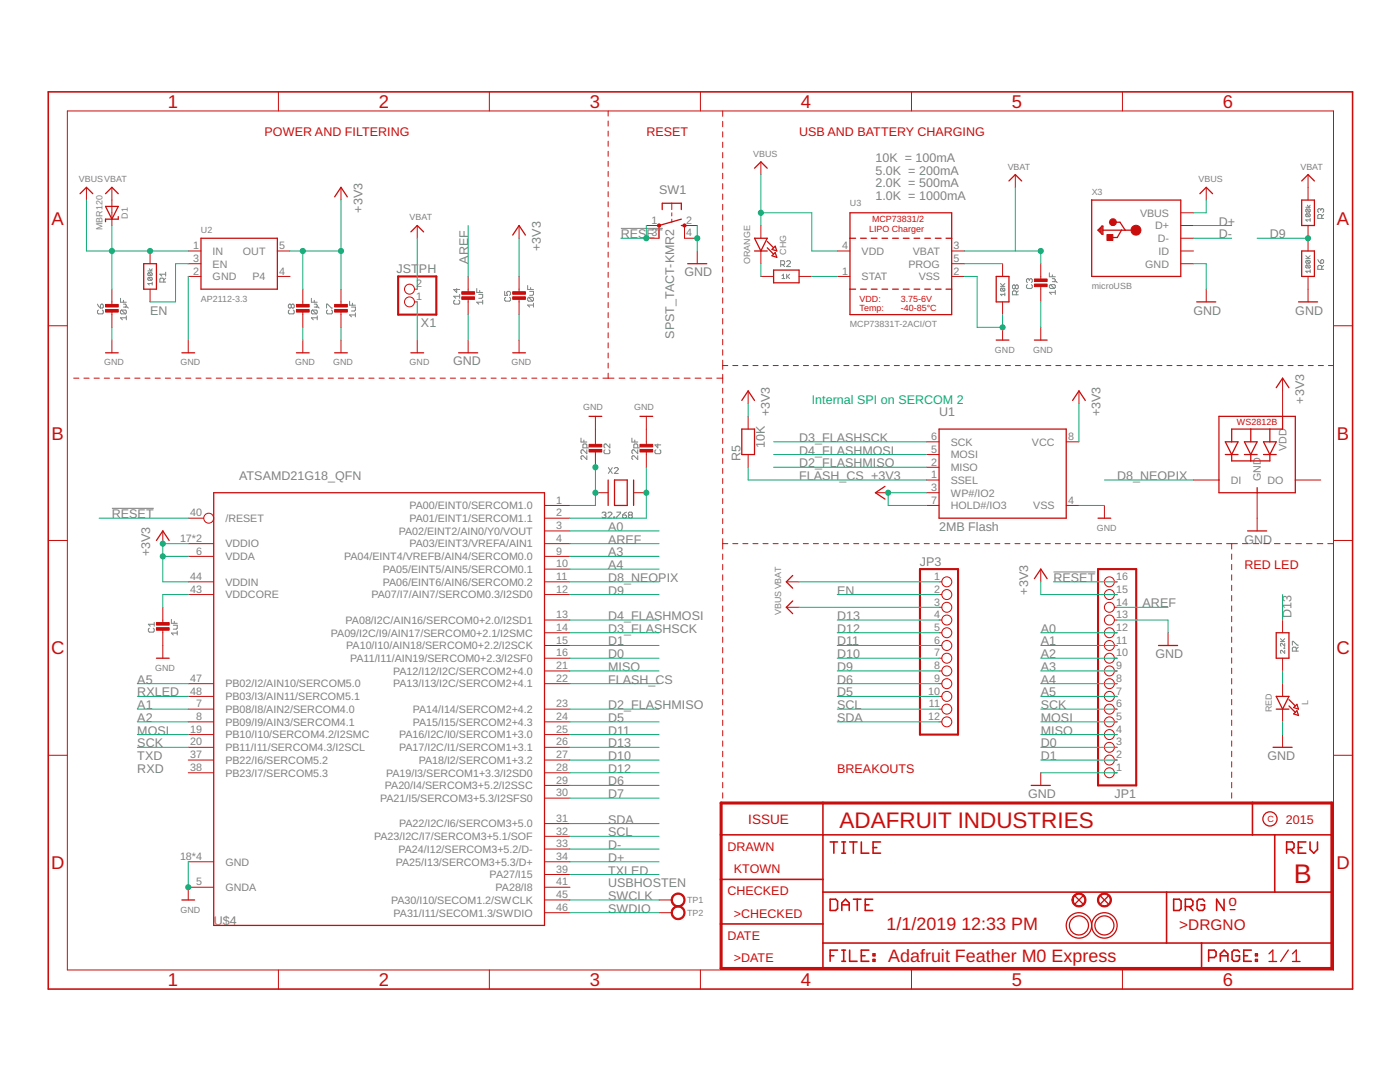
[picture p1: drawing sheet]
<svg xmlns="http://www.w3.org/2000/svg" width="279mm" height="216mm" viewBox="0 0 279 216" stroke-linecap="round" stroke-linejoin="round" font-family="sans-serif">
<g fill="none" stroke="#808080" stroke-width=".2">
<path d="M24 59.5v.8h1.2M24.6 59.9v.4M29.5 54.1h.9M29.7 54.4h.5l.2 .2-.2 .4M29.7 55.4h.5l.2 .1-.2 .4M29.7 55.4l-.2 .4 .2 .1h.5M29.7 54.4l-.2 .5 .7 .1M29.7 55.4l.5 .5M29.7 54.4l.5 .6M29.8 53.6l.3 .5 .3-.5M30.4 56.6h-.9l.3 .3M30.4 56.3v.6"/>
<path d="M32.7 56.3v-.6l-.2-.2h-.4l-.2 .2v.6h1.2M33.1 55.5l-.4 .4M33.1 54.7h-1.2l.4 .4M33.1 54.3v.8M62.1 59.5v.8h1.2M62.7 59.9v.4M90.8 59.9l-.2 .2v.4l.2 .2h.7l.2-.2v-.4l-.2-.2M91.1 57.6v.8l-.5-.6h1.1M91.7 58.7v.8M91.7 59.1h-1.1l.4 .4M95.1 57.6v.8h1.2M95.5 58.7h.8v.6l-.2 .2h-.6"/>
<path d="M95.7 58v.4M96.3 59.9v.8M100.7 58.1v.8h.6l-.2-.4 .2-.4h.4l.2 .3v.3l-.2 .2M100.9 59.3l-.2 .2v.4l.2 .2h.8l.2-.2v-.4l-.2-.2M105.3 57v.8h1.2M105.5 59.3h.8l.2 .2v.4l-.2 .2M105.5 59.3l-.2 .2v.4l.2 .2h.8M105.5 59.3l.8 .8M105.7 58.1h.8v.6l-.2 .2h-.6M105.9 57.4v.4M123.9 45.6h8.4M155.8 52.8h.6l.2-.2v-.4l-.2-.2h-.6v1.2"/>
<path d="M156.1 55l.3-.3v.9M156.1 55.6h.5M156.2 52.8l.4 .4M157 52.2l.2-.2h.4l.2 .2v.2l-.8 .8h.8M157 54.7v.9M157.1 55.2l.5 .4M157.6 54.7l-.6 .6M199.7 57.1h.8M199.7 56.6l.5 .5M199.8 57.5h.6l.1 .2-.1 .4M199.8 57.5l-.1 .2 .1 .4h.6M199.8 57.5l.6 .6"/>
<path d="M200.5 58.7h-.8l.3 .3M200.5 58.4v.6M200.5 56.6l-.4 .4M202.6 57.1l-.2-.2-.3 .2v.3l.1 .2 .4-.2M202.6 57.1l.2-.2 .4 .2v.3l-.2 .2-.4-.2M202.6 57.1v.3M202.8 58.8v-.6l-.2-.2h-.4l-.1 .2v.6h1.1M203.2 58l-.4 .4M205 56.8l-.1 .2v.4l.1 .2h.8l.2-.2v-.4l-.2-.2M205.4 55.8l-.2-.2-.3 .2v.4l.1 .2M205.4 55.8l.2-.2 .4 .2v.4l-.2 .2M205.4 55.8v.2"/>
<path d="M209.4 54.4v.8h1.2M209.6 56.8h.8l.2 .2v.4l-.2 .2M209.6 56.8l-.2 .2v.4l.2 .2h.8M209.6 56.8l.8 .8M210 55.6h.4l.2 .2-.2 .4M210 56.2h.8l.2 .2M210 54.8v.4M210.6 58.3h-1.2l.4 .4M210.6 58v.7M260.6 41.4h.9M260.6 51.6h.9M260.6 51l.6 .6"/>
<path d="M260.8 41.7h.5l.2 .2-.2 .4M260.8 42.7l.7 .1-.2 .4M260.8 52h.5l.2 .1-.2 .4M260.8 52.9h.5l.2 .1-.2 .5M260.8 42.7l-.2 .1 .2 .4h.5M260.8 41.7l-.2 .5 .2 .1h.5M260.8 52l-.2 .1 .2 .4h.5M260.8 52.9l-.2 .4 .7 .2M260.8 42.7l.5 .5M260.8 41.7l.5 .6M260.8 52.9l.5 .6M260.8 52l.5 .5"/>
<path d="M260.9 40.9l.3 .5 .3-.5M261.5 43.9h-.9l.3 .3M261.5 43.6v.6M261.5 53.8v.6M261.5 54.1h-.9l.3 .3M261.5 51l-.5 .5M263 51.8l.6 .8M263.6 52l.4-.2 .2 .2v.4l-.2 .2h-.4zM263.6 41.8l-.2-.2-.4 .2v.4l.2 .2M263.6 41.8l.2-.2 .4 .2v.4l-.2 .2M263.6 41.8v.2M263.8 43.6v-.6l-.2-.2h-.4l-.2 .2v.6h1.2"/>
<path d="M263.8 53.7v-.6l-.2-.1h-.4l-.2 .1v.6h1.2M264.2 42.8l-.4 .4M264.2 53l-.4 .3M19.5 60.7l.5 .8M19.6 61.9l-.1 .2v.3l.1 .2h.8l.2-.2v-.3l-.2-.2M20.2 60.7l.4 .2v.4l-.2 .2h-.4v-.6zM24.2 61.9h.8l.2 .2v.3l-.2 .2M24.2 61.9l-.2 .2v.3l.2 .2h.8M24.2 61.9l.8 .7M24.6 60.7h.4l.2 .2-.2 .4M24.6 61.3h.8l.2 .2M25.2 63.4h-1.2l.4 .4"/>
<path d="M25.2 63v.8M57.7 61.9l-.1 .2v.3l.1 .2h.8l.2-.2v-.3l-.2-.2M58.1 60.9l-.2-.2-.3 .2v.4l.1 .2 .4-.2M58.1 60.9l.2-.2 .4 .2v.4l-.2 .2-.4-.2M58.1 60.9v.4M62.3 61.9l-.2 .2v.3l.2 .2h.8M62.3 61.9h.8l.2 .2v.3l-.2 .2M62.3 61.9l.8 .7M62.7 61.3h.8l.2 .2M62.7 60.7h.4l.2 .2-.2 .4M63.3 63.4h-1.2l.4 .4M63.3 63v.8"/>
<path d="M65.2 61.5v-.8h.2l.7 .8h.2M65.4 61.9l-.2 .2v.3l.2 .2h.7l.2-.2v-.3l-.2-.2M69.8 60.1v.8h1.1M70.1 61.3h.8v.6l-.2 .2h-.6M70.3 60.5v.4M70.9 62.8h-1.1l.3 .4M70.9 62.4v.8M96.3 60.3h-1.2l.4 .4M106.5 60.9h-1.2l.4 .4M106.5 60.5v.8M116 87.4v.8h1.1M116.5 87.8v.4"/>
<path d="M117.1 89.4v-.6l-.2-.2h-.4l-.2 .2v.6h1.2M117.1 89.7v.8l-.8-.8-.3 .3v.3l.1 .2M117.1 90.9v.8l-.8-.8-.3 .2v.4l.1 .2M120.7 89.7l-.2 .3v.3l.2 .2h.8l.2-.2v-.3l-.2-.3M121.4 93.3l.8 1.2M121.7 88.6v.8l-.8-.8-.4 .2v.4l.2 .2M122.2 93.3l-.8 1.2M122.6 93.5l.2-.2h.4l.2 .2v.2l-.8 .8h.8M126.1 87.4v.8h1.2M126.7 87.8v.4M127.3 90.9v.8l-.8-.8-.4 .2v.4l.2 .2M127.3 89.7v.8l-.8-.8-.4 .3v.3l.2 .2"/>
<path d="M127.3 89.4v-.6l-.2-.2h-.4l-.2 .2v.6h1.2M130.9 89.7l-.2 .3v.3l.2 .2h.8l.2-.2v-.3l-.2-.3M131.3 88.6v.8l-.6-.6h1.2M22.3 101.4h8.4M120.1 102.4l.3-.2h.3l.2 .2-.2 .4M120.5 102.8h.2M120.7 102.8l.2 .2-.2 .4h-.3l-.3-.2M121.3 102.4l.2-.2h.4l.2 .2v.2l-.8 .8h.8M122.5 103.2h.2v.2h-.2zM123.1 102.2h.7v.2l-.7 .8v.2M124.2 102.8h.6l.2 .4-.2 .2h-.4l-.2-.2zM125 102.2l-.8 .6"/>
<path d="M125.6 102.8l-.2-.2 .2-.4h.4l.2 .2-.2 .4M125.6 102.8h.4M125.6 102.8l-.2 .2 .2 .4h.4l.2-.2-.2-.4M210.2 114.1h8.4M29.8 125.3l-.2 .2v.4l.2 .2h.8l.2-.2v-.4l-.2-.2M30.8 124.2v.7M30.8 124.6h-1.2l.4 .3M34.2 123.6v.8h1.2M34.6 124.8h.8v.5l-.2 .2h-.6M34.8 124v.4M35.4 126.3h-1.2l.4 .4M35.4 125.9v.8"/>
<path d="M255.5 128h.9M255.5 127.4l.6 .6M256.3 129.3l.1 .1zM256.4 128.4v.5l-.6-.5-.3 .1 .2 .4M256.4 129.8v.6l-.6-.6-.3 .1 .2 .5M256.4 127.4l-.4 .5M257.9 128.7v-.7h.2l.8 .7h.2M258.7 129.9v-.6l-.2-.2h-.4l-.2 .2v.6h1.2M259.1 129.1l-.4 .4"/>
</g>
<g fill="none" stroke="#c90d0c" stroke-width=".2">
<path d="M55.6 18.3v3.8M97.7 18.3v3.8M139.8 18.3v3.8M181.9 18.3v3.8M224 18.3v3.8M13.4 22.1h252.7v171.4h-252.7zM17.3 37.4v2.5M22.3 37.4v7.6M68.1 37.4v2.5M121.4 22.1v1.1M121.4 24.2v1M121.4 26.2v1"/>
<path d="M121.4 28.2v1M121.4 30.2v1M121.4 32.2v1M121.4 34.2v1M121.4 36.2v1M121.4 38.2v1M144.2 22.1v1.1M144.2 24.2v1.1M144.2 26.3v1M144.2 28.4v1M144.2 30.4v1.1M144.2 32.5v1.1"/>
<path d="M144.2 34.6v1M144.2 36.6v1.1M144.2 38.7v1.1M151.8 32.3v2.5M202.6 34.8v2.6M240.7 37.4v2.5M261 34.8v5.1M22.3 57.7v3.3M30 50.1v2.5M30 57.7v2.5M37.6 52.6h2.5M37.6 50.1h2.5"/>
<path d="M37.6 55.2h2.5M55.4 50.1h2.5M55.4 55.2h2.5M60.4 57.7v3.3M68.1 57.7v3.3M82.7 57.7h.6M83.3 45v2.5M93.4 55.2v3.3M93.4 59.5v3.3M103.6 45v2.5M103.6 55.2v3.3M103.6 59.5v3.3"/>
<path d="M121.4 40.3v1M121.4 42.3v1M121.4 44.3v1M121.4 46.3v1M121.4 48.3v1M121.4 50.3v1M121.4 52.3v1M121.4 54.3v1.1M121.4 56.3v1.1M121.4 58.4v1M129 45h2.5v2.5h-2.5M134.1 40.6v1.2"/>
<path d="M134.1 42.5v.6M134.1 43.7v.7M139.1 50.1v2.5M139.1 45h-2.5v2.5h2.5M144.2 40.8v1.1M144.2 42.9v1M144.2 44.9v1.1M144.2 47v1.1M144.2 49.1v1M144.2 51.1v1.1M144.2 53.2v1.1M144.2 55.3v1.1"/>
<path d="M144.2 57.4v1M144.2 59.4v1.1M151.8 55.2h2.6M151.8 45v2.5M151.8 50.1v2.5M159.5 55.2h2.5M167.1 50.1h2.5M167.1 55.2h2.5M189.9 52.6h2.6M189.9 50.1h2.6M189.9 55.2h2.6M200.1 52.6v2.6"/>
<path d="M207.7 52.6v3.3M207.7 56.9v3.3M235.6 45h2.6M235.6 47.5h2.6M235.6 42.5h2.6M235.6 52.6h2.6M235.6 50.1h2.6M240.7 57.7v2.5M261 45v5.1M261 55.2v5M9.6 65h3.8M14.7 75.5h1"/>
<path d="M16.7 75.5h1.1M18.8 75.5h1M20.8 75.5h1M22.3 62v3.3M22.3 67.9v2.5M22.8 75.5h1.1M24.9 75.5h1M26.9 75.5h1M28.9 75.5h1.1M31 75.5h1M33 75.5h1M35 75.5h1"/>
<path d="M37.1 75.5h1M37.6 67.9v2.5M39.1 75.5h1M41.1 75.5h1M43.2 75.5h1M45.2 75.5h1M47.2 75.5h1M49.2 75.5h1.1M51.3 75.5h1M53.3 75.5h1M55.3 75.5h1.1M57.4 75.5h1"/>
<path d="M59.4 75.5h1M60.4 62v3.3M60.4 67.9v2.5M61.4 75.5h1.1M63.5 75.5h1M65.5 75.5h1M67.5 75.5h1.1M68.1 62v3.3M68.1 67.9v2.5M69.6 75.5h1M71.6 75.5h1M73.6 75.5h1.1"/>
<path d="M75.6 75.5h1.1M77.7 75.5h1M79.7 75.5h1.1M81.7 75.5h1.1M82.7 60.2h.6M83.3 67.9v2.5M83.8 75.5h1M85.8 75.5h1M87.8 75.5h1.1M89.9 75.5h1M91.9 75.5h1M93.4 67.9v2.5"/>
<path d="M93.9 75.5h1.1M96 75.5h1M98 75.5h1M100 75.5h1M102.1 75.5h1M103.6 67.9v2.5M104.1 75.5h1M106.1 75.5h1M108.2 75.5h1M110.2 75.5h1M112.2 75.5h1M114.2 75.5h1.1"/>
<path d="M116.3 75.5h1M118.3 75.5h1M120.3 75.5h2.2M121.4 60.4v1M121.4 62.4v1M121.4 64.4v1M121.4 66.4v1M121.4 68.4v1M121.4 70.4v1M121.4 72.5v.9M121.4 74.5v1M123.5 75.5h1.2"/>
<path d="M125.7 75.5h1.2M127.9 75.5h1.2M130 75.5h1.2M132.2 75.5h1.2M134.4 75.5h1.2M136.5 75.5h1.2M138.7 75.5h1.2M140.9 75.5h1.1M143.1 75.5h1.1M144.2 61.5v1.1M144.2 63.6v1M144.2 65.6v1.1"/>
<path d="M144.2 67.7v1.1M144.2 69.8v1.1M144.2 71.9v1.8M144.2 74.7v1.8M144.2 77.5v1M144.2 79.5v1M144.2 72.9h1M146.2 72.9h1.1M148.3 72.9h1M149.3 78v2.5M150.3 72.9h1M152.3 72.9h1"/>
<path d="M154.3 72.9h1M156.3 72.9h1M158.3 72.9h1M160.3 72.9h1.1M162.4 72.9h1M164.4 72.9h1M166.4 72.9h1M168.4 72.9h1M170.4 72.9h1M172.4 72.9h1M174.5 72.9h1M176.5 72.9h1"/>
<path d="M178.5 72.9h1M180.5 72.9h1M182.5 72.9h1M184.5 72.9h1M186.5 72.9h1.1M188.6 72.9h1M190.6 72.9h1M192.6 72.9h1M194.6 72.9h1M196.6 72.9h1M198.6 72.9h1M200.1 60.2v2.6"/>
<path d="M200.1 65.3v2.6M200.6 72.9h1.1M202.6 72.9h1.1M204.7 72.9h1M206.7 72.9h1M207.7 65.3v2.6M208.7 72.9h1M210.7 72.9h1M212.7 72.9h1M214.7 72.9h1.1M215.3 78v2.5M216.8 72.9h1"/>
<path d="M218.8 72.9h1M220.8 72.9h1M222.8 72.9h1M224.8 72.9h1M226.8 72.9h1M228.9 72.9h1M230.9 72.9h1M232.9 72.9h1M234.9 72.9h1M236.9 72.9h1M238.9 72.9h1M240.9 72.9h1.1"/>
<path d="M243 72.9h1M245 72.9h1M247 72.9h1M249 72.9h1M251 72.9h1M253 72.9h1M255 72.9h1.1M256 75.5v7.6M257 72.9h1.1M259.1 72.9h1M261.1 72.9h1M263.1 72.9h1"/>
<path d="M265.1 72.9h1M266.1 65h3.8M118.8 83.1v5.8M118.8 89.9v3.3M118.8 98.3h2.6M126.4 98.3h2.6M129 83.1v5.8M129 89.9v3.3M144.2 81.5v1M144.2 83.5v1M144.2 85.5v1M144.2 87.5v1"/>
<path d="M144.2 89.5v1M144.2 91.5v1M144.2 93.5v1M144.2 95.5v1M144.2 97.5v1M144.2 99.5v1M149.3 83.1v2.5M149.3 90.7v2.5M174.7 98.3h2.5M184.9 98.3h2.5M184.9 95.8h2.5M184.9 88.2h2.5"/>
<path d="M184.9 90.7h2.5M184.9 93.2h2.5M212.8 88.2h2.5M238.2 95.8h5.1M250.9 98.3v7.6M258.5 95.8h5.1M9.6 107.8h3.8M32.5 105.9v2.6M37.6 108.5h5.1M37.6 116.1h5.1M37.6 118.6h5.1M37.6 111h5.1"/>
<path d="M37.6 103.4h3.1M108.7 108.5h5M108.7 116.1h5M108.7 118.6h5M108.7 111h5M108.7 103.4h5M108.7 100.9h5M108.7 105.9h5M108.7 113.6h5M144.2 101.5v1M144.2 103.5v1M144.2 105.5v1"/>
<path d="M144.2 107.5v2.1M144.2 110.6v1M144.2 112.6v1.1M144.2 114.7v1.1M144.2 116.8v1M144.2 118.8v1.1M144.2 108.5h1M146.2 108.5h1.1M148.3 108.5h1M150.3 108.5h1M152.3 108.5h1M154.3 108.5h1"/>
<path d="M156.3 108.5h1M156.9 116.1h2.6M158.3 108.5h1M160.3 108.5h1M162.3 108.5h1M164.3 108.5h1.1M166.3 108.5h1.1M168.4 108.5h1M170.4 108.5h1M172.4 108.5h1M174.4 108.5h1M176.4 108.5h1"/>
<path d="M178.4 108.5h1M180.4 108.5h1M182.4 108.5h1.1M184.4 108.5h1.1M184.9 100.9h2.5M186.5 108.5h1M187.4 116.1h.6M187.4 118.6h.6M188.5 108.5h1M190.5 108.5h1M192.5 108.5h1M194.5 108.5h1"/>
<path d="M196.5 108.5h1M198.5 108.5h1M200.6 108.5h.9M202.6 108.5h1M204.6 108.5h1M206.6 108.5h1M207.7 113.6v2.5M208.6 108.5h1M210.6 108.5h1M212.6 108.5h1M212.8 100.9h2.5M214.6 108.5h1"/>
<path d="M216.6 108.5h1.1M218.7 108.5h1M220.4 100.9v2.5M220.7 108.5h1M222.4 116.1h.5M222.4 118.6h.5M222.7 108.5h1M224.7 108.5h1M226.7 108.5h1M228.7 108.5h1M230.7 108.5h1M232.7 108.5h1"/>
<path d="M234.7 108.5h1.1M236.7 108.5h1.1M238.8 108.5h1M240.8 108.5h1M242.8 108.5h1M244.8 108.5h2.2M245.8 108.5v1.1M245.8 110.6v1M245.8 112.6v1.1M245.8 114.7v1.1M245.8 116.8v1M245.8 118.8v1.1"/>
<path d="M247.9 108.5h1.2M250.1 108.5h1.1M252.2 108.5h1.1M254.3 108.5h1.2M256.5 108.5h1.1M258.6 108.5h1.1M260.7 108.5h1.2M262.9 108.5h1.1M265 108.5h1.1M266.1 107.8h3.8M32.5 121.2v3.3M32.5 125.5v5.8"/>
<path d="M37.6 139h5.1M37.6 136.4h5.1M108.7 136.4h5M108.7 133.9h5M108.7 131.3h5M108.7 128.8h5M108.7 126.3h5M108.7 123.7h5M144.2 120.9v1.1M144.2 123v1.1M144.2 125.1v1M144.2 127.1v1.1"/>
<path d="M144.2 129.2v1.1M144.2 131.3v1M144.2 133.3v1.1M144.2 135.4v1.1M144.2 137.5v1.1M144.2 139.6v1M156.9 121.2h2.6M187.4 121.2h.6M187.4 139h.6M187.4 136.4h.6M187.4 133.9h.6M187.4 131.3h.6"/>
<path d="M187.4 128.8h.6M187.4 126.3h.6M187.4 123.7h.6M222.4 121.2h.5M222.4 139h.5M222.4 136.4h.5M222.4 133.9h.5M222.4 131.3h.5M222.4 128.8h.5M222.4 126.3h.5M222.4 123.7h.5M233.1 126.3v2.5"/>
<path d="M245.8 120.9v1.1M245.8 123v1.1M245.8 125.1v1M245.8 127.1v1.1M245.8 129.2v1.1M245.8 131.3v1M245.8 133.3v1.1M245.8 135.4v1.1M245.8 137.5v1.1M245.8 139.6v1M256 123.7v2.6M256 131.3v2.6"/>
<path d="M256 136.4v2.6M9.6 150.7h3.8M37.6 154.2h5.1M37.6 151.7h5.1M37.6 149.1h5.1M37.6 146.6h5.1M37.6 144h5.1M37.6 141.5h5.1M108.7 154.2h5M108.7 151.7h5M108.7 149.1h5M108.7 146.6h5"/>
<path d="M108.7 144h5M108.7 141.5h5M108.7 156.7h5M108.7 159.3h5M144.2 141.6v1.1M144.2 143.7v1.1M144.2 145.8v1M144.2 147.8v1.1M144.2 149.9v1.1M144.2 152v1.1M144.2 154.1v1M144.2 156.1v1.1"/>
<path d="M144.2 158.2v1.1M187.4 144h.6M187.4 141.5h.6M207.7 154.2v2.5M222.4 154.2h.5M222.4 151.7h.5M222.4 149.1h.5M222.4 146.6h.5M222.4 144h.5M222.4 141.5h.5M245.8 141.6v1.1M245.8 143.7v1.1"/>
<path d="M245.8 145.8v1M245.8 147.8v1.1M245.8 149.9v1.1M245.8 152v1.1M245.8 154.1v1M245.8 156.1v1.1M245.8 158.2v1.1M256 141.5v2.5M256 146.6v2.5M266.1 150.7h3.8M37.6 172h5.1M42.7 177h-5.1v2.6"/>
<path d="M108.7 172h5M108.7 164.3h5M108.7 166.9h5M108.7 169.4h5M108.7 174.5h5M108.7 177h5M108.7 179.6h5M131.5 179.6h2.6M55.6 193.5v3.9M97.7 193.5v3.9M108.7 182.1h5M131.5 182.1h2.6"/>
<path d="M139.8 193.5v3.9M181.9 193.5v3.9M224 193.5v3.9"/>
<circle cx="81.7" cy="57.7" r=".99"/>
<circle cx="81.7" cy="60.2" r=".99"/>
<circle cx="41.7" cy="103.4" r=".99"/>
<circle cx="189" cy="118.6" r=".99"/>
<circle cx="189" cy="116.1" r=".99"/>
<circle cx="221.4" cy="118.6" r=".99"/>
<circle cx="221.4" cy="116.1" r=".99"/>
<circle cx="189" cy="121.2" r=".99"/>
<circle cx="189" cy="123.7" r=".99"/>
<circle cx="189" cy="131.3" r=".99"/>
<circle cx="189" cy="136.4" r=".99"/>
<circle cx="189" cy="139" r=".99"/>
<circle cx="189" cy="126.3" r=".99"/>
<circle cx="189" cy="128.8" r=".99"/>
<circle cx="189" cy="133.9" r=".99"/>
<circle cx="221.4" cy="139" r=".99"/>
<circle cx="221.4" cy="131.3" r=".99"/>
<circle cx="221.4" cy="126.3" r=".99"/>
<circle cx="221.4" cy="123.7" r=".99"/>
<circle cx="221.4" cy="121.2" r=".99"/>
<circle cx="221.4" cy="136.4" r=".99"/>
<circle cx="221.4" cy="128.8" r=".99"/>
<circle cx="221.4" cy="133.9" r=".99"/>
<circle cx="189" cy="141.5" r=".99"/>
<circle cx="189" cy="144" r=".99"/>
<circle cx="221.4" cy="154.2" r=".99"/>
<circle cx="221.4" cy="146.6" r=".99"/>
<circle cx="221.4" cy="144" r=".99"/>
<circle cx="221.4" cy="141.5" r=".99"/>
<circle cx="221.4" cy="149.1" r=".99"/>
<circle cx="221.4" cy="151.7" r=".99"/>
</g>
<path d="M143.9 160.2h121.9v33.1h-121.9z" fill="none" stroke="#c90d0c" stroke-width=".61"/>
<g fill="none" stroke="#c90d0c" stroke-width=".32">
<path d="M9.6 18.3h260.3v179.1h-260.3zM143.9 166.6h121.9M143.9 175.5h20.3M164.2 160.2v33.1M164.2 178h101.6M165.7 168h1.5M165.7 179.4h1.1l.4 .4v1.5l-.4 .4h-1.1zM166.4 168v2.2M168 168h.7M168 170.2h.7M168.4 168v2.2M169.6 168h1.4"/>
<path d="M170.3 168v2.2M170.3 179.4h1.5M171.1 179.4v2.3M171.9 168v2.2h1.5M174.2 179.4h-1.5v2.3h1.5M174.2 169.1h.8M175.7 168h-1.5v2.2h1.5M232.8 178v10.2M234.2 179.4h1.2l.3 .4v1.5l-.3 .4h-1.2zM240.4 179.8l-.4-.4h-.7l-.4 .4v1.5l.4 .4h.7l.4-.4v-.7h-.8M244.3 179.4v2.3l-1.5-2.3v2.3M250 160.2v6.4"/>
<path d="M254.4 166.6v11.4M256.8 169.5h1.1l.4-.4v-.7l-.4-.4h-1.1v2.2M257.5 169.5l.8 .7M259.1 169.1h.7M260.6 168h-1.5v2.2h1.5M261.5 168v1.5l.7 .7 .7-.7v-1.5M143.9 184.4h20.3M164.2 188.2h101.6M165.7 190.7h.7M167.2 189.6h-1.5v2.2M168 180.6h1.5M168 181.7v-1.5l.7-.8 .8 .8v1.5"/>
<path d="M168 189.6h.7M168 191.8h.7M168.4 189.6v2.2M169.6 189.6v2.2h1.4M171.9 190.7h.7M172.7 180.6h.7M173.4 189.6h-1.5v2.2h1.5M174.2 190.3h.4v.4h-.4zM174.2 191.5h.4v.3h-.4zM236.6 180.9h1.1l.4-.3v-.8l-.4-.4h-1.1v2.3M237.3 180.9l.8 .8M239.8 188.2v5.1"/>
<path d="M241.2 191.1h1.1l.4-.4v-.8l-.4-.3h-1.1v2.2M243.5 190.7h1.5M243.5 191.8v-1.5l.8-.7 .7 .7v1.5M247.4 189.9l-.4-.3h-.7l-.4 .3v1.6l.4 .3h.7l.4-.3v-.8h-.8M248.2 190.7h.8M249.7 189.6h-1.5v2.2h1.5M250.6 190.3h.3v.4h-.3zM250.6 191.5h.3v.3h-.3z"/>
</g>
<g fill="none" stroke="#c90d0c" stroke-width=".25">
<path d="M16 38.7l1.3-1.3 1.2 1.3M21.1 38.7l1.2-1.3 1.3 1.3M66.8 39.3l1.3-1.9 1.2 1.9M150.6 33.6l1.2-1.3 1.3 1.3M201.4 36.1l1.2-1.3 1.3 1.3M217.8 39.9h17.8v15.3h-17.7v-15.3M239.5 38.7l1.2-1.3 1.3 1.3M259.8 39.9h2.5v5.1h-2.5zM259.8 36.1l1.2-1.3 1.3 1.3M21.1 41.2h2.5l-1.3 2.5zM23.6 43.2v.5h-2.5v.5M28.7 52.6h2.5v5.1h-2.5z"/>
<path d="M40.1 47.5h15.3v10.2h-15.3zM82 46.3l1.3-1.3 1.2 1.3M102.3 46.9l1.3-1.9 1.3 1.9M132.2 41.8v-1.2h3.8v1.2M136 45h.6M136 43.7l-4.5 1.3M137.2 52.6h3.9M150.6 47.5h2.5l-1.3 2.6zM150.6 50.1h2.5M153.1 49.4l1.3 1.3M153.1 48.2l1.3 1.2M154.1 49.8l.6-.7 .3 1z"/>
<path d="M154.1 51l.6-.6 .3 1zM154.4 53.9h5.1v2.5h-5.1zM169.6 47.5h1.2M169.6 57.7h1.2M169.6 42.5h20.3v20.3h-20.3zM171.7 47.5h1.2M171.7 57.7h1.2M173.9 47.5h1.1M173.9 57.7h1.1M176 47.5h1.1M176 57.7h1.1M178.1 47.5h1.2"/>
<path d="M178.1 57.7h1.2M180.3 47.5h1.1M180.3 57.7h1.1M182.4 47.5h1.1M182.4 57.7h1.1M184.6 47.5h1.1M184.6 57.7h1.1M186.7 47.5h1.1M186.7 57.7h1.1M188.8 47.5h1.1M188.8 57.7h1.1M198.8 55.2h2.6v5h-2.6z"/>
<path d="M219.3 45.9l.4-.4v.8l-.2-.4M219.9 45.1h.2v1.6h-.2l-.8-.8zM219.9 45.1v1.4M220.1 45.9h6.6M222.5 44.3h1l1.1 1.6M223.8 45.9l-.8 1.5h-1.2M259.8 50.1h2.5v5.1h-2.5zM21.1 70.4h2.5M36.3 70.4h2.5M59.2 70.4h2.5M66.8 70.4h2.5M82 70.4h2.5"/>
<path d="M91.5 70.4h3.8M102.3 70.4h2.6M148 79.9l1.3-1.9 1.3 1.9M198.8 67.9h2.6M206.4 67.9h2.6M214.1 79.9l1.2-1.9 1.3 1.9M238.8 60.2h3.8M254.7 77.4l1.3-1.9 1.2 1.9M259.1 60.2h3.9M42.7 98.3h66v86.4h-66zM117.6 83.1h2.5M121.4 95.8v5.1"/>
<path d="M122.6 95.8h2.6v5.1h-2.6zM126.4 95.8v5.1M127.7 83.1h2.6M148 85.6h2.6v5.1h-2.6zM176.6 97l-1.9 1.3 1.9 1.3M187.4 85.6h25.4v17.8h-25.4zM243.3 83.1h15.2v15.2h-15.2zM244.5 88.2h2.6l-1.3 2.5zM244.5 90.7h2.6M245.8 90.7v1.3h7.6v-1.3M248.3 88.2h2.6l-1.3 2.5zM248.3 90.7h2.6"/>
<path d="M249.6 85.6v2.6M249.6 90.7v1.3M250.9 97.3v1M252.2 88.2h2.5l-1.3 2.5zM252.2 90.7h2.5M253.4 85.6v2.6M256 83.1v2.5h-10.2v2.6M31.2 107.8l1.3-1.9 1.3 1.9M158.2 119.9l-1.3 1.3 1.3 1.2M158.2 114.8l-1.3 1.3 1.3 1.3M206.4 115.5l1.3-1.9 1.3 1.9M219.1 103.4h2.6"/>
<path d="M249 105.9h3.8M31.2 131.3h2.6M231.2 128.8h3.8M254.7 139h2.5l-1.2 2.5zM254.7 126.3h2.5v5h-2.5zM257.2 139.6l1.3 1.3M205.8 156.7h3.8M254.1 149.1h3.8M254.7 141.5h2.5M257.2 140.9l1.3 1.2M258.2 141.2l.6-.7 .3 1zM258.2 142.5l.6-.7 .3 1z"/>
<path d="M36.3 179.6h2.5M214.6 178.8l1.5 1.5M216.1 178.8l-1.5 1.5M219.6 178.8l1.6 1.5M221.2 178.8l-1.6 1.5M245.5 181.5h1M253.3 190.3l.7-.7v2.3M253.3 191.9h1.5M257.1 189.6l-1.5 2.3M257.9 191.9h1.6M257.9 190.3l.8-.7v2.3"/>
<circle cx="253.4" cy="163.4" r="1.42"/>
<circle cx="215.3" cy="184.7" r="1.91"/>
<circle cx="215.3" cy="184.7" r="2.54"/>
<circle cx="220.4" cy="184.7" r="1.91"/>
<circle cx="220.4" cy="184.7" r="2.54"/>
</g>
<g fill="#c90d0c" stroke="#c90d0c" stroke-width=".2">
<path d="M21.1 61.8h2.5v.5h-2.5z"/>
<path d="M21.1 60.7h2.5v.6h-2.5z"/>
<path d="M66.8 61.8h2.5v.5h-2.5z"/>
<path d="M66.8 60.7h2.5v.6h-2.5z"/>
<path d="M59.2 61.8h2.5v.5h-2.5z"/>
<path d="M59.2 60.7h2.5v.6h-2.5z"/>
<path d="M92.2 59.2h2.5v.5h-2.5z"/>
<path d="M92.2 58.2h2.5v.5h-2.5z"/>
<path d="M220.9 46.8h1.2v1.2h-1.2z"/>
<path d="M206.4 56.7h2.6v.5h-2.6z"/>
<path d="M206.4 55.7h2.6v.5h-2.6z"/>
<path d="M31.2 125.2h2.6v.6h-2.6z"/>
<path d="M31.2 124.2h2.6v.5h-2.6z"/>
<path d="M117.6 88.7h2.5v.5h-2.5z"/>
<path d="M117.6 89.7h2.5v.5h-2.5z"/>
<path d="M127.7 88.7h2.6v.5h-2.6z"/>
<path d="M127.7 89.7h2.6v.5h-2.6z"/>
<path d="M102.3 59.2h2.6v.5h-2.6z"/>
<path d="M102.3 58.2h2.6v.5h-2.6z"/>
</g>
<g fill="#c90d0c" stroke="#c90d0c" stroke-width=".2">
<path d="M219.4 178.6a1.4 1.4 0 0 1 2.2 .3 1.4 1.4 0 0 1-.8 2 1.4 1.4 0 0 1-1.8-1.3h.3a1.15 1.15 0 0 1 1.6-1.1 1.15 1.15 0 0 1 .3 1.9 1.15 1.15 0 0 1-1.9-.5v-.3h-.3z" fill-rule="evenodd"/>
<path d="M214.3 178.6a1.4 1.4 0 0 1 2.2 .3 1.4 1.4 0 0 1-.8 2 1.4 1.4 0 0 1-1.8-1.3h.3a1.15 1.15 0 0 1 1.6-1.1 1.15 1.15 0 0 1 .3 1.9 1.15 1.15 0 0 1-1.9-.5v-.3h-.3z" fill-rule="evenodd"/>
<path d="M134.3 178.6a1.4 1.4 0 0 1 2.2 .3 1.4 1.4 0 0 1-.8 2 1.4 1.4 0 0 1-1.8-1.3h.3a1.15 1.15 0 0 1 1.6-1.1 1.15 1.15 0 0 1 .3 1.9 1.15 1.15 0 0 1-1.9-.5v-.3h-.3z" fill-rule="evenodd"/>
<path d="M134.3 181.2a1.39 1.39 0 0 1 2.2 .2 1.39 1.39 0 0 1-.8 2.1 1.39 1.39 0 0 1-1.8-1.4h.3a1.15 1.15 0 0 1 1.6-1 1.15 1.15 0 0 1 .3 1.9 1.15 1.15 0 0 1-1.9-.6v-.3h-.3z" fill-rule="evenodd"/>
<circle cx="131.5" cy="45" r=".33"/>
<circle cx="136.6" cy="45" r=".33"/>
<circle cx="226.7" cy="45.9" r="1"/>
<circle cx="222.1" cy="44.3" r=".7"/>
</g>
<path d="M79.5 55.2h7.6v7.6h-7.6zM183.6 113.6h7.6v33h-7.6zM219.1 113.6h7.7v43.1h-7.7z" fill="none" stroke="#c90d0c" stroke-width=".42"/>
<g fill="none" stroke="#0dab76" stroke-width=".2">
<path d="M17.3 39.9v10.2h20.3M68.1 39.9v17.8M151.8 34.8v10.2M202.6 37.4v12.7M240.7 39.9v2.6h-2.5M22.3 45v12.7M37.6 52.6h-2.6v7.6h-5M37.6 55.2v12.7M57.9 50.1h10.2M60.4 50.1v7.6M83.3 47.5v10.2M93.4 45v10.2"/>
<path d="M103.6 47.5v7.7M129 45v2.5h-5.1M139.1 45v5.1M151.8 42.5h10.2v7.6h5.1M151.8 52.6v2.6M162 55.2h5.1M192.5 52.6h7.6M192.5 50.1h15.2v2.5M192.5 55.2h2.5v10.1h5.1v-2.5M238.2 52.6h2.5v5.1M238.2 47.5h7.6M238.2 45h7.6"/>
<path d="M250.9 47.5h10.1M22.3 65.3v2.6M60.4 65.3v2.6M68.1 65.3v2.6M83.3 60.2v7.7M93.4 62.8v5.1M103.6 62.8v5.1M207.7 60.2v5.1M118.8 93.2v7.7h-5.1M129 93.2v10.2h-15.3M149.3 80.5v2.6M149.3 93.2v2.6h35.6"/>
<path d="M154.4 90.7h30.5M154.4 88.2h30.5M154.4 93.2h30.5M184.9 98.3h-7.7v2.6h7.7M215.3 80.5v7.7M220.4 95.8h17.8M19.8 103.4h17.8M32.5 111h5.1M37.6 108.5h-5.1v7.6h5.1M37.6 118.6h-5.1v2.6M113.7 113.6h17.8M113.7 111h17.8"/>
<path d="M113.7 108.5h17.8M113.7 118.6h17.8M113.7 116.1h17.8M113.7 105.9h17.8M159.5 116.1h27.9M167.1 118.6h20.3M207.7 116.1v2.5h15.2M210.2 116.1h12.7M215.3 100.9h5.1M256 118.6v5.1M27.4 139h10.2M27.4 136.4h10.2"/>
<path d="M113.7 123.7h17.8M113.7 133.9h17.8M113.7 136.4h17.8M113.7 131.3h17.8M113.7 128.8h17.8M113.7 126.3h17.8M159.5 121.2h27.9M167.1 123.7h20.3M167.1 133.9h20.3M167.1 139h20.3M167.1 136.4h20.3M167.1 131.3h20.3"/>
<path d="M167.1 128.8h20.3M167.1 126.3h20.3M207.7 133.9h15.2M207.7 139h15.2M207.7 136.4h15.2M207.7 131.3h15.2M207.7 128.8h15.2M207.7 126.3h15.2M222.9 123.7h10.2v2.6M222.9 121.2h10.2M256 133.9v2.5M27.4 144h10.2"/>
<path d="M27.4 146.6h10.2M27.4 141.5h10.2M27.4 149.1h10.2M113.7 154.2h17.8M113.7 144h17.8M113.7 146.6h17.8M113.7 141.5h17.8M113.7 149.1h17.8M113.7 159.3h17.8M113.7 156.7h17.8M113.7 151.7h17.8M167.1 144h20.3"/>
<path d="M167.1 141.5h20.3M207.7 154.2h15.2M207.7 144h15.2M207.7 146.6h15.2M207.7 141.5h15.2M207.7 149.1h15.2M207.7 151.7h15.2M256 144v2.6M37.6 172v5M113.7 166.9h17.8M113.7 164.3h17.8M113.7 172h17.8"/>
<path d="M113.7 169.4h17.8M113.7 179.6h17.8M113.7 174.5h17.8M113.7 182.1h17.8"/>
</g>
<g fill="#0dab76" stroke="#0dab76" stroke-width=".2">
<circle cx="139.1" cy="47.5" r=".51"/>
<circle cx="200.1" cy="65.3" r=".51"/>
<circle cx="37.6" cy="177" r=".51"/>
<circle cx="68.1" cy="50.1" r=".51"/>
<circle cx="60.4" cy="50.1" r=".51"/>
<circle cx="32.5" cy="108.5" r=".51"/>
<circle cx="32.5" cy="111" r=".51"/>
<circle cx="177.2" cy="98.3" r=".51"/>
<circle cx="22.3" cy="50.1" r=".51"/>
<circle cx="30" cy="50.1" r=".51"/>
<circle cx="151.8" cy="42.5" r=".51"/>
<circle cx="207.7" cy="50.1" r=".51"/>
<circle cx="261" cy="47.5" r=".51"/>
<circle cx="129" cy="47.5" r=".51"/>
<circle cx="118.8" cy="93.2" r=".51"/>
<circle cx="118.8" cy="98.3" r=".51"/>
<circle cx="129" cy="98.3" r=".51"/>
</g>
<text font-size="5.4" fill="#c90d0c" x="258.2" y="176.1">B</text>
<text font-size="4.5" fill="#c90d0c" x="167.6" y="165.2">ADAFRUIT INDUSTRIES</text>
<g font-size="3.7" fill="#c90d0c">
<text x="33.5" y="21.5">1</text>
<text x="75.6" y="21.5">2</text>
<text x="117.7" y="21.5">3</text>
<text x="159.8" y="21.5">4</text>
<text x="201.9" y="21.5">5</text>
<text x="244.1" y="21.5">6</text>
<text x="10.3" y="44.9">A</text>
<text x="266.8" y="44.9">A</text>
<text x="10.3" y="87.7">B</text>
<text x="266.8" y="87.7">B</text>
<text x="10.2" y="130.6">C</text>
<text x="266.7" y="130.6">C</text>
<text x="10.2" y="173.4">D</text>
<text x="266.7" y="173.4">D</text>
<text x="33.5" y="196.7">1</text>
<text x="75.6" y="196.7">2</text>
<text x="117.7" y="196.7">3</text>
<text x="159.8" y="196.7">4</text>
<text x="201.9" y="196.7">5</text>
<text x="244.1" y="196.7">6</text>
</g>
<g font-size="3.6" fill="#c90d0c">
<text x="176.9" y="185.6">1/1/2019</text>
<text x="191.9" y="185.6">12:33 PM</text>
<text x="177.3" y="192">Adafruit Feather M0 Express</text>
</g>
<g font-size="3.1" fill="#c90d0c">
<text x="235.3" y="185.6">&gt;DRGNO</text>
<text x="245.2" y="180.9">o</text>
</g>
<text font-size="2.7" fill="#c90d0c" x="149.3" y="164.4">ISSUE</text>
<g font-size="2.5" fill="#c90d0c">
<text x="52.8" y="27.2">POWER AND FILTERING</text>
<text x="129" y="27.2">RESET</text>
<text x="159.5" y="27.2">USB AND BATTERY CHARGING</text>
<text x="248.3" y="113.6">RED LED</text>
<text x="167.1" y="154.2">BREAKOUTS</text>
<text x="256.6" y="164.4">2015</text>
<text x="145.2" y="169.8">DRAWN</text>
<text x="145.2" y="178.6">CHECKED</text>
<text x="146.5" y="174.2">KTOWN</text>
<text x="146.5" y="183.1">&gt;CHECKED</text>
<text x="145.2" y="187.5">DATE</text>
<text x="146.5" y="192">&gt;DATE</text>
</g>
<g font-size="2.5" fill="#808080">
<text x="174.7" y="32.3">10K = 100mA</text>
<text x="174.7" y="34.8">5.0K = 200mA</text>
<text x="131.5" y="38.6">SW1</text>
<text x="174.7" y="37.4">2.0K = 500mA</text>
<text x="174.7" y="39.9">1.0K = 1000mA</text>
<text x="72.4" y="42.5" transform="rotate(-90 72.4 42.5)">+3V3</text>
<text x="123.9" y="47.5">RES</text>
<text x="129.1" y="47.5">ET</text>
<text x="243.3" y="45">D+</text>
<text x="243.3" y="47.5">D-</text>
<text x="253.4" y="47.5">D9</text>
<text x="93.4" y="52.6" transform="rotate(-90 93.4 52.6)">AREF</text>
<text x="107.9" y="50.1" transform="rotate(-90 107.9 50.1)">+3V3</text>
<text x="79.1" y="54.4">JST</text>
<text x="83.6" y="54.4">PH</text>
<text x="136.6" y="55.2">GND</text>
<text x="29.9" y="62.8">EN</text>
<text x="84" y="65.2">X1</text>
<text x="238.2" y="62.8">GND</text>
<text x="258.5" y="62.8">GND</text>
<text x="134.6" y="67.6" transform="rotate(-90 134.6 67.6)">SPST_TACT-KMR2</text>
<text x="90.4" y="72.9">GND</text>
<text x="153.6" y="83.1" transform="rotate(-90 153.6 83.1)">+3V3</text>
<text x="187.4" y="83.1">U1</text>
<text x="219.7" y="83.1" transform="rotate(-90 219.7 83.1)">+3V3</text>
<text x="260.3" y="80.5" transform="rotate(-90 260.3 80.5)">+3V3</text>
<text x="152.6" y="89.4" transform="rotate(-90 152.6 89.4)">10K</text>
<text x="159.5" y="88.2">D3_FLASHSCK</text>
<text x="47.7" y="95.8">ATSAMD21G18_QFN</text>
<text x="147.8" y="92" transform="rotate(-90 147.8 92)">R5</text>
<text x="159.5" y="90.7">D4_FLASHMOSI</text>
<text x="159.5" y="95.8">FLASH_CS +3V3</text>
<text x="159.5" y="93.2">D2_FLASHMISO</text>
<text x="223" y="95.8">D8_NEOPIX</text>
<text x="22.3" y="103.4">RESET</text>
<text x="121.4" y="105.9">A0</text>
<text x="187.4" y="105.9">2MB Flash</text>
<text x="29.9" y="111" transform="rotate(-90 29.9 111)">+3V3</text>
<text x="121.4" y="113.6">A4</text>
<text x="121.4" y="111">A3</text>
<text x="121.4" y="108.5">AREF</text>
<text x="183.6" y="112.9">JP3</text>
<text x="248.3" y="108.5">GND</text>
<text x="121.4" y="118.6">D9</text>
<text x="121.4" y="116.1">D8_NEOPIX</text>
<text x="167.1" y="118.6">EN</text>
<text x="205.2" y="118.6" transform="rotate(-90 205.2 118.6)">+3V3</text>
<text x="210.3" y="116.1">RESET</text>
<text x="121.4" y="123.7">D4_FLASHMOSI</text>
<text x="167.1" y="123.7">D13</text>
<text x="228" y="121.2">AREF</text>
<text x="257.7" y="123.2" transform="rotate(-90 257.7 123.2)">D13</text>
<text x="121.4" y="128.8">D1</text>
<text x="121.4" y="131.3">D0</text>
<text x="121.4" y="126.3">D3_FLASHSCK</text>
<text x="167.1" y="128.8">D11</text>
<text x="167.1" y="126.3">D12</text>
<text x="167.1" y="131.3">D10</text>
<text x="207.7" y="131.3">A2</text>
<text x="207.7" y="128.8">A1</text>
<text x="207.7" y="126.3">A0</text>
<text x="230.6" y="131.3">GND</text>
<text x="27.4" y="136.4">A5</text>
<text x="121.4" y="133.9">MISO</text>
<text x="121.4" y="136.4">FLASH_CS</text>
<text x="167.1" y="133.9">D9</text>
<text x="167.1" y="136.4">D6</text>
<text x="207.7" y="136.4">A4</text>
<text x="207.7" y="133.9">A3</text>
<text x="27.4" y="141.5">A1</text>
<text x="27.4" y="139">RXLED</text>
<text x="121.4" y="141.5">D2_FLASHMISO</text>
<text x="167.1" y="141.5">SCL</text>
<text x="167.1" y="139">D5</text>
<text x="207.7" y="141.5">SCK</text>
<text x="207.7" y="139">A5</text>
<text x="27.4" y="146.6">MOSI</text>
<text x="27.4" y="149.1">SCK</text>
<text x="27.4" y="144">A2</text>
<text x="121.4" y="146.6">D11</text>
<text x="121.4" y="149.1">D13</text>
<text x="121.4" y="144">D5</text>
<text x="167.1" y="144">SDA</text>
<text x="207.7" y="144">MOSI</text>
<text x="207.7" y="146.6">MISO</text>
<text x="207.7" y="149.1">D0</text>
<text x="27.4" y="151.6">TXD</text>
<text x="27.4" y="154.2">RXD</text>
<text x="121.4" y="154.2">D12</text>
<text x="121.4" y="151.6">D10</text>
<text x="207.7" y="151.6">D1</text>
<text x="253" y="151.6">GND</text>
<text x="121.4" y="159.3">D7</text>
<text x="121.4" y="156.7">D6</text>
<text x="205.2" y="159.3">GND</text>
<text x="222.4" y="159.1">JP1</text>
<text x="121.4" y="166.9">SCL</text>
<text x="121.4" y="164.3">SDA</text>
<text x="121.4" y="172">D+</text>
<text x="121.4" y="169.4">D-</text>
<text x="121.4" y="177">USBHOSTEN</text>
<text x="121.4" y="179.6">SWCLK</text>
<text x="121.4" y="174.5">TXLED</text>
<text x="42.6" y="184.7">U$4</text>
<text x="121.4" y="182.1">SWDIO</text>
</g>
<text font-size="2.5" fill="#0dab76" x="162" y="80.5">Internal SPI on SERCOM 2</text>
<g font-size="2.1" fill="#808080">
<text x="130" y="44.6">1</text>
<text x="130" y="47.2">3</text>
<text x="137" y="44.6">2</text>
<text x="137" y="47.2">4</text>
<text x="227.5" y="43.2">VBUS</text>
<text x="230.5" y="45.8">D+</text>
<text x="38.6" y="49.7">1</text>
<text x="38.6" y="52.3">3</text>
<text x="42.4" y="50.8">IN</text>
<text x="42.4" y="53.4">EN</text>
<text x="48.5" y="50.8">OUT</text>
<text x="55.7" y="49.7">5</text>
<text x="168.1" y="49.7">4</text>
<text x="172" y="50.8">VDD</text>
<text x="181.3" y="53.4">PROG</text>
<text x="182.2" y="50.8">VBAT</text>
<text x="190.3" y="49.7">3</text>
<text x="190.3" y="52.3">5</text>
<text x="228.6" y="53.4">GND</text>
<text x="231" y="48.3">D-</text>
<text x="231.2" y="50.8">ID</text>
<text x="38.6" y="54.8">2</text>
<text x="42.4" y="55.9">GND</text>
<text x="50.4" y="55.9">P4</text>
<text x="55.7" y="54.8">4</text>
<text x="83.1" y="59.9">1</text>
<text x="83.1" y="57.3">2</text>
<text x="168.1" y="54.8">1</text>
<text x="172" y="55.9">STAT</text>
<text x="183.3" y="55.9">VSS</text>
<text x="190.3" y="54.8">2</text>
<text x="185.9" y="87.8">6</text>
<text x="189.7" y="88.9">SCK</text>
<text x="206" y="88.9">VCC</text>
<text x="213.2" y="87.8">8</text>
<text x="256.7" y="89.9" transform="rotate(-90 256.7 89.9)">VDD</text>
<text x="185.9" y="90.3">5</text>
<text x="185.9" y="92.9">2</text>
<text x="185.9" y="95.4">1</text>
<text x="189.7" y="91.5">MOSI</text>
<text x="189.7" y="94">MISO</text>
<text x="251.7" y="96" transform="rotate(-90 251.7 96)">GND</text>
<text x="81.7" y="101.6">PA00/EINT0/SERCOM1.0</text>
<text x="111" y="100.5">1</text>
<text x="185.9" y="98">3</text>
<text x="185.9" y="100.5">7</text>
<text x="189.7" y="96.5">SSEL</text>
<text x="189.7" y="99.1">WP#/IO2</text>
<text x="189.7" y="101.6">HOLD#/IO3</text>
<text x="206.2" y="101.6">VSS</text>
<text x="213.2" y="100.5">4</text>
<text x="245.6" y="96.5">DI</text>
<text x="253" y="96.5">DO</text>
<text x="37.9" y="103">40</text>
<text x="45" y="104.2">/RESET</text>
<text x="79.6" y="106.7">PA02/EINT2/AIN0/Y0/VOUT</text>
<text x="81.7" y="104.2">PA01/EINT1/SERCOM1.1</text>
<text x="111" y="103">2</text>
<text x="111" y="105.6">3</text>
<text x="35.9" y="108.1">17*2</text>
<text x="39.1" y="110.7">6</text>
<text x="45" y="111.8">VDDA</text>
<text x="45" y="109.2">VDDIO</text>
<text x="68.7" y="111.8">PA04/EINT4/VREFB/AIN4/SERCOM0.0</text>
<text x="81.7" y="109.2">PA03/EINT3/VREFA/AIN1</text>
<text x="111" y="108.1">4</text>
<text x="111" y="110.7">9</text>
<text x="111" y="113.2">10</text>
<text x="37.9" y="115.7">44</text>
<text x="37.9" y="118.3">43</text>
<text x="45" y="116.9">VDDIN</text>
<text x="45" y="119.4">VDDCORE</text>
<text x="74.1" y="119.4">PA07/I7/AIN7/SERCOM0.3/I2SD0</text>
<text x="76.4" y="116.9">PA06/EINT6/AIN6/SERCOM0.2</text>
<text x="76.4" y="114.3">PA05/EINT5/AIN5/SERCOM0.1</text>
<text x="111" y="115.7">11</text>
<text x="111" y="118.3">12</text>
<text x="186.4" y="115.7">1</text>
<text x="186.4" y="118.3">2</text>
<text x="222.8" y="118.3">15</text>
<text x="222.8" y="115.7">16</text>
<text x="69" y="124.5">PA08/I2C/AIN16/SERCOM0+2.0/I2SD1</text>
<text x="111" y="125.9">14</text>
<text x="111" y="123.4">13</text>
<text x="186.4" y="120.8">3</text>
<text x="186.4" y="123.4">4</text>
<text x="186.4" y="125.9">5</text>
<text x="222.8" y="125.9">12</text>
<text x="222.8" y="123.4">13</text>
<text x="222.8" y="120.8">14</text>
<text x="66" y="127">PA09/I2C/I9/AIN17/SERCOM0+2.1/I2SMC</text>
<text x="69.1" y="129.6">PA10/I10/AIN18/SERCOM0+2.2/I2SCK</text>
<text x="111" y="131">16</text>
<text x="111" y="128.4">15</text>
<text x="186.4" y="128.4">6</text>
<text x="186.4" y="131">7</text>
<text x="222.8" y="131">10</text>
<text x="222.8" y="128.4">11</text>
<text x="37.9" y="136.1">47</text>
<text x="45" y="137.2">PB02/I2/AIN10/SERCOM5.0</text>
<text x="69.9" y="132.1">PA11/I11/AIN19/SERCOM0+2.3/I2SF0</text>
<text x="78.5" y="134.6">PA12/I12/I2C/SERCOM2+4.0</text>
<text x="78.5" y="137.2">PA13/I13/I2C/SERCOM2+4.1</text>
<text x="111" y="133.5">21</text>
<text x="111" y="136.1">22</text>
<text x="186.4" y="133.5">8</text>
<text x="186.4" y="136.1">9</text>
<text x="222.8" y="136.1">8</text>
<text x="222.8" y="133.5">9</text>
<text x="37.9" y="138.6">48</text>
<text x="39.1" y="141.1">7</text>
<text x="39.1" y="143.7">8</text>
<text x="45" y="142.3">PB08/I8/AIN2/SERCOM4.0</text>
<text x="45" y="139.7">PB03/I3/AIN11/SERCOM5.1</text>
<text x="82.4" y="142.3">PA14/I14/SERCOM2+4.2</text>
<text x="111" y="143.7">24</text>
<text x="111" y="141.1">23</text>
<text x="185.2" y="138.6">10</text>
<text x="185.2" y="143.7">12</text>
<text x="185.4" y="141.1">11</text>
<text x="222.8" y="143.7">5</text>
<text x="222.8" y="141.1">6</text>
<text x="222.8" y="138.6">7</text>
<text x="37.9" y="146.2">19</text>
<text x="37.9" y="148.8">20</text>
<text x="45" y="144.8">PB09/I9/AIN3/SERCOM4.1</text>
<text x="45" y="147.3">PB10/I10/SERCOM4.2/I2SMC</text>
<text x="45" y="149.9">PB11/I11/SERCOM4.3/I2SCL</text>
<text x="79.6" y="147.3">PA16/I2C/I0/SERCOM1+3.0</text>
<text x="79.6" y="149.9">PA17/I2C/I1/SERCOM1+3.1</text>
<text x="82.4" y="144.8">PA15/I15/SERCOM2+4.3</text>
<text x="111" y="146.2">25</text>
<text x="111" y="148.8">26</text>
<text x="222.8" y="148.8">3</text>
<text x="222.8" y="146.2">4</text>
<text x="37.9" y="151.3">37</text>
<text x="37.9" y="153.8">38</text>
<text x="45" y="152.4">PB22/I6/SERCOM5.2</text>
<text x="45" y="155">PB23/I7/SERCOM5.3</text>
<text x="77" y="155">PA19/I3/SERCOM1+3.3/I2SD0</text>
<text x="83.6" y="152.4">PA18/I2/SERCOM1+3.2</text>
<text x="111" y="151.3">27</text>
<text x="111" y="153.8">28</text>
<text x="222.8" y="153.8">1</text>
<text x="222.8" y="151.3">2</text>
<text x="75.9" y="160">PA21/I5/SERCOM3+5.3/I2SFS0</text>
<text x="76.8" y="157.5">PA20/I4/SERCOM3+5.2/I2SSC</text>
<text x="111" y="156.4">29</text>
<text x="111" y="158.9">30</text>
<text x="74.7" y="167.6">PA23/I2C/I7/SERCOM3+5.1/SOF</text>
<text x="79.6" y="165.1">PA22/I2C/I6/SERCOM3+5.0</text>
<text x="111" y="164">31</text>
<text x="111" y="166.5">32</text>
<text x="35.9" y="171.6">18*4</text>
<text x="45" y="172.7">GND</text>
<text x="79" y="172.7">PA25/I13/SERCOM3+5.3/D+</text>
<text x="79.5" y="170.2">PA24/I12/SERCOM3+5.2/D-</text>
<text x="111" y="169.1">33</text>
<text x="111" y="171.6">34</text>
<text x="39.1" y="176.7">5</text>
<text x="45" y="177.8">GNDA</text>
<text x="97.7" y="175.3">PA27/I15</text>
<text x="98.9" y="177.8">PA28/I8</text>
<text x="111" y="174.1">39</text>
<text x="111" y="176.7">41</text>
<text x="111" y="179.2">45</text>
<text x="78.1" y="180.3">PA30/I10/SECOM1.2/SWCLK</text>
<text x="78.5" y="182.9">PA31/I11/SECOM1.3/SWDIO</text>
<text x="111" y="181.8">46</text>
</g>
<g font-size="1.8" fill="#808080">
<text x="150.3" y="31.3">VBUS</text>
<text x="201.1" y="33.8">VBAT</text>
<text x="259.5" y="33.8">VBAT</text>
<text x="15.7" y="36.4">VBUSVBAT</text>
<text x="169.6" y="41.2">U3</text>
<text x="217.9" y="38.9">X3</text>
<text x="239.2" y="36.4">VBUS</text>
<text x="20.5" y="45.9" transform="rotate(-90 20.5 45.9)">MBR120</text>
<text x="25.5" y="43.6" transform="rotate(-90 25.5 43.6)">D1</text>
<text x="40.1" y="46.5">U2</text>
<text x="81.8" y="44">VBAT</text>
<text x="149.7" y="52.7" transform="rotate(-90 149.7 52.7)">ORANGE</text>
<text x="156.9" y="50.8" transform="rotate(-90 156.9 50.8)">CHG</text>
<text x="217.9" y="57.7">microUSB</text>
<text x="40.1" y="60.2">AP2112-3.3</text>
<text x="169.6" y="65.3">MCP73831T-2ACI/OT</text>
<text x="198.6" y="70.4">GND</text>
<text x="206.2" y="70.4">GND</text>
<text x="20.8" y="72.9">GND</text>
<text x="36" y="72.9">GND</text>
<text x="58.9" y="72.9">GND</text>
<text x="66.5" y="72.9">GND</text>
<text x="81.8" y="72.9">GND</text>
<text x="102.1" y="72.9">GND</text>
<text x="116.4" y="81.8">GND</text>
<text x="126.6" y="81.8">GND</text>
<text x="218.9" y="105.9">GND</text>
<text x="155.9" y="122.7" transform="rotate(-90 155.9 122.7)">VBUSVBAT</text>
<text x="31" y="133.9">GND</text>
<text x="253.8" y="142.1" transform="rotate(-90 253.8 142.1)">RED</text>
<text x="261" y="140.7" transform="rotate(-90 261 140.7)">L</text>
<text x="36" y="182.1">GND</text>
<text x="137.1" y="180.2">TP1</text>
<text x="137.1" y="182.8">TP2</text>
</g>
<g font-size="1.8" fill="#c90d0c">
<text x="173.4" y="46.3">LIPO Charger</text>
<text x="174.1" y="44.4">MCP73831/2</text>
<text x="171.5" y="62.1">Temp:</text>
<text x="171.5" y="60.2">VDD:</text>
<text x="179.8" y="62.1">-40-85°C</text>
<text x="179.8" y="60.2">3.75-6V</text>
<text x="246.8" y="84.9">WS2812B</text>
<text x="253" y="164">C</text>
</g>
</svg>
